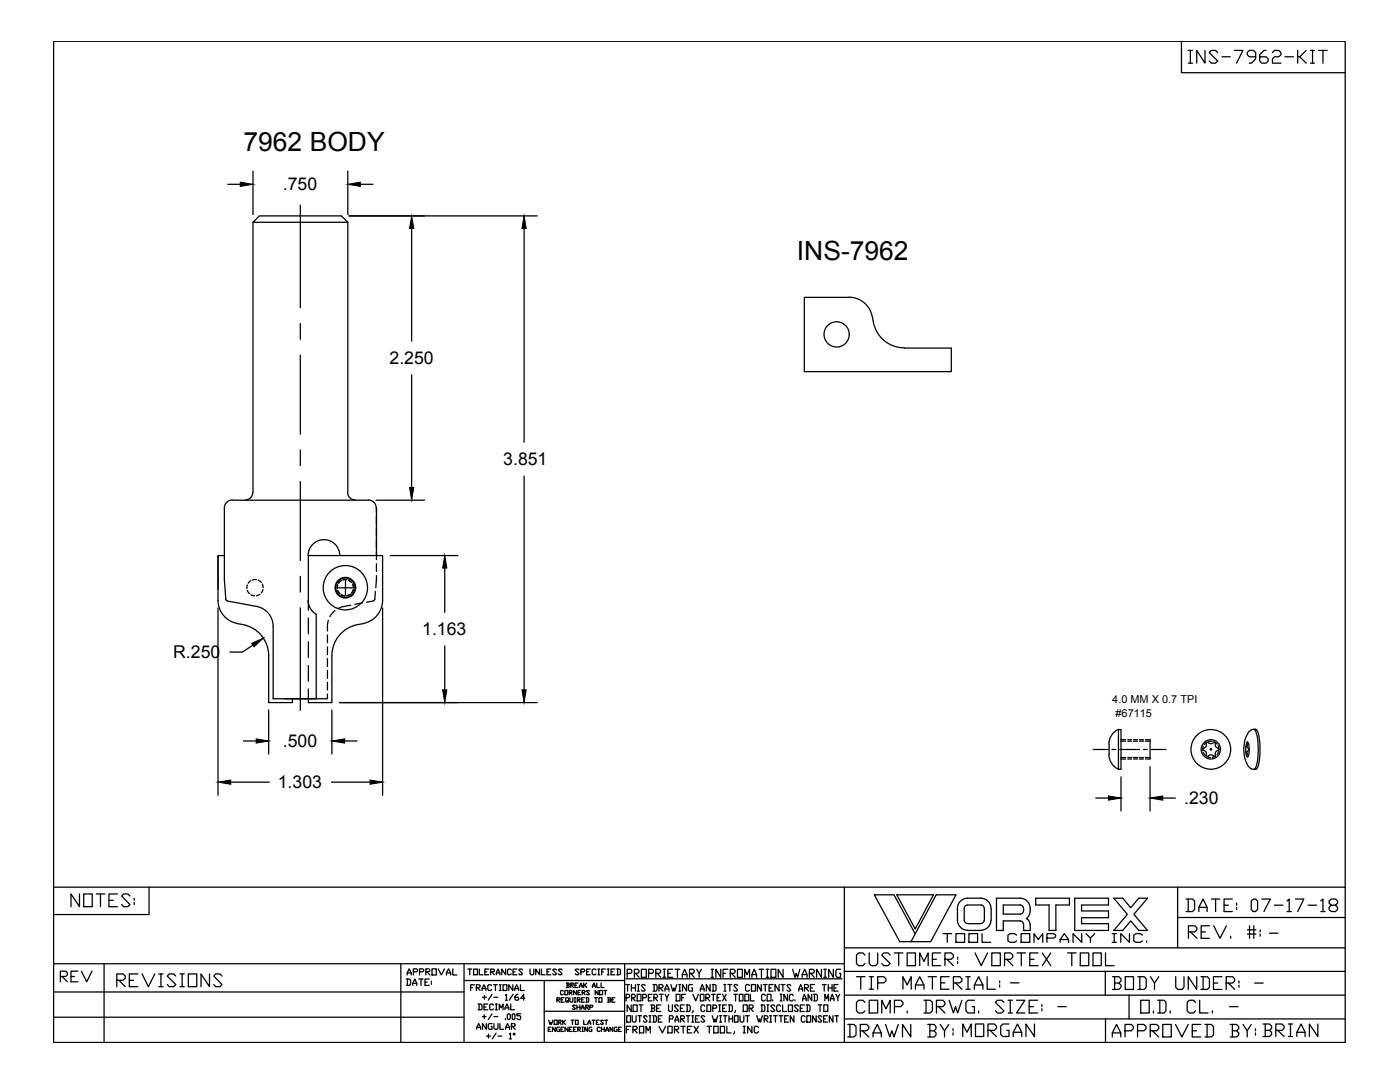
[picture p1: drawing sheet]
<svg xmlns="http://www.w3.org/2000/svg" width="279mm" height="216mm" viewBox="0 0 279 216" stroke-linecap="round" stroke-linejoin="round" font-family="sans-serif">
<!-- layer: titleblk -->
<path d="M10.7 8.2h257.8v199.8h-257.8zM235.8 8.2v6.3h32.7M10.7 177h257.8" fill="none" stroke="#000" stroke-width=".25"/>
<!-- layer: 50 -->
<g fill="none" stroke="#000" stroke-width=".25">
<path d="M168.5 177v31M235 177v12.1M10.7 182.5h19M10.7 197.9h81.9M10.7 192.3h157.8M20.8 192.3v15.7M80 192.3v15.7M92.6 192.3v15.7M92.6 195.7h32.1M108.6 195.7v12.2M124.7 192.3v15.7M168.5 189.1h100"/>
<path d="M168.5 193.8h100M168.5 198.6h100M225.3 198.6v4.7M235 183.1h33.5M10.7 203h81.9M108.6 201.8h16.1M168.5 203.3h100"/>
</g>
<!-- layer: Text -->
<g fill="none" stroke="#000" stroke-width=".25">
<path d="M179 178.5h7.3l-3.6 6.9zM193.1 179.2a2.01 2.01 0 0 0-2 2.1v2.3a2.01 2.01 0 0 0 2 2M193.1 179.2h2.7a2.01 2.01 0 0 1 2 2M81.1 195.4h.6l.2 .2v.8l-.2 .2h-.6M81.3 194.5v-.4l.3-.8 .5 .8v.4M81.3 194.1h.8M81.3 195.4v1.2M82.4 196.6v-.4l.4-.8 .4 .8v.4M82.4 196.2h.8M82.5 193.9h.6l.2-.4-.2-.2h-.6v1.2M83.6 195.4h.8M83.7 193.9h.7l.2-.4-.2-.2h-.7v1.2"/>
<path d="M84 195.4v1.2M84.8 196h.4M85 193.9h.6l.2-.4-.2-.2h-.6v1.2M85.2 193.9l.6 .6M85.7 195.4h-.9v1.2h.9M86.1 195.8v.2M86.1 196.2v.2M86.2 193.3h.9v1.2h-.9zM87.4 193.3l.7 1.2 .6-1.2M89.1 194.5v-.4l.4-.8 .4 .8v.4M89.1 194.1h.8M90.4 193.3v1.2h.8"/>
<path d="M93.4 193.4h.7M93.8 193.4v1.1M93.9 197h.4M94.5 193.4h.8v1.1h-.8zM94.7 196.5h-.8v1.1M95.1 197h.5l.2-.1v-.2l-.2-.2h-.5v1.1M95.2 197l.6 .6M95.7 193.4v1.1h.7M96.2 197.6v-.3l.4-.8 .4 .8v.3M96.2 197.3h.8M96.3 199h.8M96.7 198.6v.8"/>
<path d="M96.8 193.9h.3M97.5 193.4h-.7v1.1h.7M97.9 193.9h.6l.2-.2v-.2l-.2-.1h-.6v1.1M98.1 193.9l.6 .6M98.1 196.7l-.2-.2h-.4l-.1 .2v.7l.1 .2h.4l.2-.2M98.2 198.4l-.8 1.2M98.5 196.5h.8M98.6 199h.7M98.9 196.5v1.1M99 194.5v-.4l.4-.7 .4 .7v.4M99 194.1h.8M99.6 197.6h.4"/>
<path d="M99.6 196.5h.4M99.9 196.5v1.1M100.4 196.5h.8v1.1h-.8zM100.9 198.6l.2-.2v1.2M100.9 199.6h.3M100.9 193.4v1.1l-.8-1.1v1.1M102.1 193.5l-.3-.1h-.3l-.2 .1v.8l.2 .2h.3l.3-.2M102.3 196.5v1.1l-.8-1.1v1.1M102.4 193.9h.4M102.4 198.4l-.8 1.2M102.7 197.6v-.3l.4-.8 .4 .8v.3M102.7 197.3h.8"/>
<path d="M103.2 193.4h-.8v1.1h.8M103.4 198.4h-.2l-.4 .4v.6l.2 .2h.4l.1-.2-.1-.4h-.6M103.9 196.5v1.1h.7M104.3 193.5l-.2-.1h-.4l-.2 .1 .8 .8-.2 .2h-.4l-.2-.2M104.7 199.2h-.8l.6-.8v1.2M105.8 193.4v.9l.2 .2h.4l.1-.2v-.9M107.7 193.4v1.1l-.8-1.1v1.1M108.1 193.4v1.1h.7M109.2 193.9h.3M109.9 193.4h-.7v1.1h.7M111.1 193.5l-.2-.1h-.4l-.2 .1 .8 .8-.2 .2h-.4l-.2-.2M111.2 199.5h.4l.1-.3-.5-.1v.9"/>
<path d="M111.3 199.5l.4 .5M112 199.5h.3M112.2 193.5l-.2-.1h-.4l-.2 .1 .8 .8-.2 .2h-.4l-.2-.2M112.4 197.8l-.1-.2-.4 .2v.6l.1 .1 .4-.1M112.6 199.1h-.6v.9h.6M112.7 197.6h.6v.9h-.6zM113 196.2h.5l.1 .1-.1 .3M113.2 196.6h.3l.1 .3-.1 .1h-.5M113.2 196.2v.8M113.6 198.1h.4l.2-.3-.6-.2v.9M113.7 198.1l.5 .4M113.9 196.6h.4l.2-.3-.6-.1v.8"/>
<path d="M114 196.6l.5 .4M114.8 196.6h.2M115 197.6v.9l-.5-.9v.9M115.3 196.2h-.5v.8h.5M115.3 198.1h.3M115.6 193.5l-.2-.1h-.4l-.2 .1 .8 .8-.2 .2h-.4l-.2-.2M115.6 197l.3-.8 .3 .8M115.6 196.8h.6M115.9 197.6h-.6v.9M115.9 193.9h.6l.2-.2v-.2l-.2-.1h-.6v1.1M116.2 198.1h.4l.2-.3-.6-.2v.9M116.3 198.1l.5 .4"/>
<path d="M116.5 196.2v.8M116.7 196.6l.4 .4M117.1 196.2l-.6 .4M117.1 193.9h.3M117.6 197.8l-.1-.2-.5 .2 .6 .6-.1 .1-.5-.1M117.8 193.4h-.7v1.1h.7M118.2 197l.3-.8 .3 .8M118.2 196.8h.6M118.9 193.5l-.1-.1h-.4l-.2 .1v.8l.2 .2h.4l.1-.2M119.1 196.2v.8h.6M119.3 193.4h.4M119.3 194.5h.4"/>
<path d="M119.4 197.6v.9l-.6-.9v.9M119.5 193.4v1.1M119.7 197.6h.6v.9h-.6zM120 196.2v.8h.6M120.1 193.9h.3M120.5 197.6h.6M120.8 193.4h-.7v1.1M120.8 197.6v.9M121.2 193.4h.4M121.2 194.5h.4M121.3 199.1l.6 .1-.2 .3M121.4 199.5h.3l.2 .3-.2 .2h-.4"/>
<path d="M121.4 193.4v1.1M121.4 199.1v.9M121.9 193.9h.4M122.1 199.5h.3M122.7 199.1h-.6v.9h.6M122.7 193.4h-.8v1.1h.8M123.1 193.4h.5l.2 .1v.8l-.2 .2h-.5M123.3 193.4v1.1M124.9 196.5h.7M124.9 195.3h43.1M125 199.1h.5l.2-.2-.2-.5h-.5v1.3M125.2 194.2h.7l.2-.2v-.3l-.2-.3h-.7v1.6"/>
<path d="M125.3 196.5v1.3M126 196.5v1.3M126 197.1h.8M126.1 199.1h.5l.2-.2-.2-.5h-.5v1.3M126.2 199.1l.6 .6M126.6 194.2h.7l.2-.2v-.3l-.2-.3h-.7v1.6M126.8 196.5v1.3M126.8 194.2l.7 .8M127.2 198.4h.7v1.3h-.7zM127.2 196.5h.4M127.2 197.8h.4M127.4 196.5v1.3"/>
<path d="M128 193.4h1v1.6h-1zM128.3 199.1h.5l.2-.2-.2-.5h-.5v1.3M128.8 196.7l-.2-.2h-.4l-.2 .2 .8 .9-.2 .2h-.4l-.2-.2M129.4 199.1h.3M129.4 194.2h.8l.2-.2v-.3l-.2-.3h-.8v1.6M130.1 198.4h-.7v1.3h.7M130.3 196.5h.6l.2 .2v.9l-.2 .2h-.6M130.5 199.1h.5l.2-.2-.2-.5h-.5v1.3M130.5 196.5v1.3M130.7 199.1l.5 .6M130.9 194.2h.7l.3-.2v-.3l-.3-.3h-.7v1.6M131.1 194.2l.8 .8"/>
<path d="M131.5 197.1h.6l.2-.2v-.2l-.2-.2h-.6v1.3M131.6 198.4h.8M131.7 197.1l.6 .7M132 198.4v1.3M132.3 193.4h.5M132.3 195h.5M132.6 193.4v1.6M132.7 197.8v-.5l.4-.8 .4 .8v.5M132.7 197.3h.8M132.7 198.4l.4 .7v.6M133.3 194.2h.5M133.5 198.4l-.4 .7"/>
<path d="M133.9 196.5l.4 1.3 .2-.7 .1 .7 .5-1.3M134.3 193.4h-1v1.6h1M134.7 193.4h1M134.9 198.4h.8v1.3h-.8zM135.2 193.4v1.6M135.5 196.5h.3M135.5 197.8h.3M135.7 196.5v1.3M136 199.1h.4M136.2 195v-.5l.4-1.1 .5 1.1v.5M136.2 194.5h.9M136.8 198.4h-.8v1.3"/>
<path d="M137 196.5v1.3l-.8-1.3v1.3M137.6 194.2h.7l.2-.2v-.3l-.2-.3h-.7v1.6M137.8 194.2l.7 .8M138.2 196.5h-.6l-.2 .2v.9l.2 .2h.6v-.7h-.2M138.3 198.4l.5 1.3 .6-1.3M139.1 193.4l.4 .8v.8M139.8 197.8v-.5l.4-.8 .3 .8v.5M139.8 198.4h.7v1.3h-.7zM139.8 197.3h.7M140 193.4l-.5 .8M140.9 199.1h.5l.2-.2-.2-.5h-.5v1.3M141.1 199.1l.5 .6"/>
<path d="M141.7 196.5v1.3l-.7-1.3v1.3M141.9 193.4h.5M141.9 195h.5M142 198.4h.7M142.1 196.5h.6l.2 .2v.9l-.2 .2h-.6M142.1 193.4v1.6M142.3 196.5v1.3M142.4 198.4v1.3M143.1 199.1h.4M143.8 198.4h-.7v1.3h.7M143.8 193.4v1.6l-.9-1.6v1.6M144.2 198.4l.7 1.3"/>
<path d="M144.3 194.2h.5M144.5 196.5h.4M144.5 197.8h.4M144.7 196.5v1.3M144.9 198.4l-.7 1.3M145.3 193.4h-1v1.6M145.3 196.5h.7M145.7 196.5v1.3M145.7 194.2h.8l.2-.2v-.3l-.2-.3h-.8v1.6M146 194.2l.7 .8M146.5 198.4h.7M146.8 198.4v1.3"/>
<path d="M147.2 193.4h1v1.6h-1zM147.2 196.7l-.2-.2h-.4l-.1 .2 .7 .9-.2 .2h-.4l-.1-.2M147.6 198.4h.7v1.3h-.7zM148.6 195v-1.6l.5 1.1 .5-1.1v1.6M148.7 198.4h.7v1.3h-.7zM149.6 196.7l-.2-.2h-.4l-.2 .2v.9l.2 .2h.4l.2-.2M149.8 198.4v1.3h.7M150 196.5h.8v1.3h-.8zM150.1 195v-.5l.4-1.1 .5 1.1v.5M150.1 194.5h.9M151.5 193.4h.9M151.9 196.5v1.3l-.7-1.3v1.3"/>
<path d="M152 193.4v1.6M152.3 196.5h.8M152.7 198.7l-.1-.3h-.4l-.2 .3v.8l.2 .2h.4l.1-.2M152.7 196.5v1.3M152.9 193.4h.5M152.9 195h.5M153.1 198.4h.8v1.3h-.8zM153.1 193.4v1.6M153.5 197.1h.4M153.9 193.4h.9v1.6h-.9zM154.2 199.5v.2M154.3 196.5h-.8v1.3h.8"/>
<path d="M155.5 196.5v1.3l-.8-1.3v1.3M155.7 199.7h.4M155.7 198.4h.4M155.9 196.5h.8M155.9 198.4v1.3M156.2 196.5v1.3M156.3 193.4v1.6l-1-1.6v1.6M157.2 198.4v1.3l-.8-1.3v1.3M157.8 196.7l-.2-.2h-.3l-.3 .2 .8 .9-.2 .2h-.3l-.3-.2M158.2 193.4l.5 1.6 .2-.8 .3 .8 .4-1.6M158.3 198.7l-.2-.3h-.3l-.2 .3v.8l.2 .2h.3l.2-.2M158.7 199.5v.2"/>
<path d="M159.4 197.8v-.5l.4-.8 .4 .8v.5M159.4 197.3h.8M160.1 195v-.5l.5-1.1 .5 1.1v.5M160.1 194.5h1M160.2 199.7v-.4l.3-.9 .4 .9v.4M160.2 199.3h.7M160.6 197.1h.5l.3-.2v-.2l-.3-.2h-.5v1.3M160.8 197.1l.6 .7M161.5 194.2h.7l.3-.2v-.3l-.3-.3h-.7v1.6M161.7 197.1h.4M161.8 194.2l.7 .8M162 198.4v1.3l-.7-1.3v1.3"/>
<path d="M162.4 198.4h.5l.2 .3v.8l-.2 .2h-.5M162.5 196.5h-.8v1.3h.8M162.5 198.4v1.3M163.9 193.4v1.6l-.9-1.6v1.6M164.1 196.5h.8M164.4 193.4h.5M164.4 195h.5M164.5 196.5v1.3M164.6 199.7v-1.3l.4 .9 .3-.9v1.3M164.7 193.4v1.6M165.3 197.1h.8M165.3 196.5v1.3"/>
<path d="M165.7 199.7v-.4l.4-.9 .3 .9v.4M165.7 199.3h.7M166.1 196.5v1.3M166.3 193.4v1.6l-.9-1.6v1.6M166.4 197.1h.5M166.8 198.4l.4 .7v.6M167.2 196.5h-.8v1.3h.8M167.6 198.4l-.4 .7M167.8 193.4h-.8l-.2 .3v1l.2 .3h.8v-.8h-.3M182.7 186.3l-4.3-7.8h-3.9l5.1 9.4h6.1l5.1-9.4h-4l-5 9.4M193.1 180.6a.66 .66 0 0 0-.7 .7v2.3a.66 .66 0 0 0 .7 .7M193.1 180.6h2.7a.66 .66 0 0 1 .6 .6"/>
<path d="M196.4 183.6a.66 .66 0 0 1-.6 .7M196.5 181.3v2.3M197.8 183.6a2.01 2.01 0 0 1-2 2M197.8 181.3v2.3M204.2 184.4a.66 .66 0 0 0-.6-.6h-3.4v1.9M204.2 181.2a.66 .66 0 0 0-.6-.6h-3.4v1.8h3.4a.66 .66 0 0 0 .6-.7M204.3 181.3v.5M204.8 183.3a1.29 1.29 0 0 1 .8 1.2M204.9 183.3a2.44 2.44 0 0 0-.8-4l-5.2-.1v6.5M209.4 185.7v-5.1h-2.7v-1.4h6.7v1.4h-2.7v5.1M215.8 184.3v-1.2h5.4v-1.3h-5.4v-1.2h5.4v-1.4h-6.7v6.5M222.3 185.7l2.7-3.3-2.7-3.2h1.8l1.6 1.9 1.6-1.9h1.7l-2.7 3.2 2.7 3.3"/>
<path d="M224.1 185.7l1.6-1.9 1.6 1.9M227.7 199.6h1.6v2.5h-1.6zM231 199.6h1.3l.4 .4v1.7l-.4 .4h-1.3M231.5 199.6v2.5M239.4 199.6v2.5h1.7M95.2 205.4v-.4l.3-.8 .4 .8v.4M95.2 205h.7M95.4 200.3h.6l.2 .3v.7l-.2 .2h-.6M95.6 200.3v1.2M96.3 202.8h.7M96.6 200.9h.4M96.6 202.5v.7"/>
<path d="M97.1 204.2v1.2l-.8-1.2v1.2M97.1 206.7h.8M97.4 200.3h-.8v1.2h.8M97.5 206.4v.7M98.2 204.2h-.6l-.2 .2v.8l.2 .2h.6v-.6h-.2M98.2 202.3l-.8 1.1M98.5 200.6l-.2-.3h-.4l-.2 .3v.7l.2 .2h.4l.2-.2M98.6 204.2v1l.2 .2h.4l.2-.2v-1M98.6 202.8h.7M98.9 201.5h.4M98.9 200.3h.4M99 206.1l-.8 1.2"/>
<path d="M99 200.3v1.2M99.4 206.7h.7M99.6 201.5v-1.2l.4 .8 .4-.8v1.2M99.8 204.2v1.2h.7M100.8 201.5v-.4l.4-.8 .3 .8v.4M100.8 201.1h.7M100.9 203.2v.2M100.9 205.4v-.4l.4-.8 .4 .8v.4M100.9 205h.8M101.2 202.5l.3-.2 .3 .2v.7l-.2 .2-.4-.2zM101.7 206.4l.2-.3v1.2M101.7 207.3h.4"/>
<path d="M101.9 200.3v1.2h.8M102.1 204.8h.5l.2-.2v-.2l-.2-.2h-.5v1.2M102.2 202.5l.2-.2 .4 .2v.7l-.2 .2h-.2l-.2-.2zM102.2 204.8l.6 .6M102.4 206.4l.2-.3 .2 .3-.2 .1zM103.9 202.3h-.7v.4h.5l.2 .1v.4l-.2 .2h-.3l-.2-.2M109.4 205.4h.3M109.5 203.6l.3 .8 .1-.4 .2 .4 .2-.8M110 205h-.6v.8h.6M110.6 203.6h.6v.8h-.6zM110.8 205v.8l-.5-.8v.8M111.4 204h.5l.1-.3-.6-.1v.8"/>
<path d="M111.6 204l.4 .4M111.7 205h-.5l-.1 .7 .6 .1v-.4h-.2M112 205.4h.2M112.3 203.6v.8M112.4 204l.4 .4M112.5 205h-.5v.8h.5M112.8 203.6l-.5 .4M113.4 205v.8l-.6-.8v.8M113.6 205.4h.3M114.2 205h-.6v.8h.6M114.2 203.6v.8M114.5 205.4h.3"/>
<path d="M114.8 203.6h.6v.8h-.6zM115 205h-.5v.8h.5M115.3 205.4h.4l.2-.3-.2-.1h-.4v.8M115.4 205.4l.5 .4M116.1 205.8h.3M116.1 205h.3M116.3 205v.8M116.5 203.6v.8h.5M117.2 205v.8l-.5-.8v.8M117.3 204.4l.3-.8 .3 .8M117.3 204.1h.6M118.1 205h-.4l-.2 .1v.6l.2 .1h.4v-.4h-.1"/>
<path d="M118.4 203.6v.8M119 204h.3M119.6 203.6h-.6v.8h.6M119.8 205.1l-.2-.1-.4 .1v.6l.2 .1 .4-.1M120 205.4h.6M120 205v.8M120.4 203.7l-.1-.1-.4 .1 .5 .5-.1 .2h-.3l-.1-.2M120.6 205v.8M120.7 203.6h.6M120.9 205.8l.3-.8 .2 .8M120.9 205.5h.5M121 203.6v.8"/>
<path d="M122.3 205v.8l-.6-.8v.8M123.1 205h-.4l-.1 .7 .5 .1v-.4h-.1M123.4 205.4h.3M124 205h-.6v.8h.6M125 205.4h.4M125.1 202.7h.7v1.2h-.7zM125.9 204.8h-.9v1.3M126 200.5v1.3l-.8-1.3v1.3M126.2 202.7v1l.2 .2h.3l.2-.2v-1M126.3 205.4h.6l.3-.4-.3-.2h-.6v1.3M126.4 200.5h.8v1.3h-.8zM126.5 205.4l.7 .7"/>
<path d="M127.3 202.7h.7M127.5 200.5h.8M127.6 204.8h.9v1.3h-.9zM127.7 202.7v1.2M127.9 200.5v1.3M128.9 206.1v-1.3l.5 .8 .4-.8v1.3M129.1 202.9l-.1-.2h-.4l-.2 .2 .7 .8-.1 .2h-.4l-.2-.2M129.5 202.7h.4M129.5 203.9h.4M129.7 202.7v1.2M129.9 200.5h.6l.2 .3-.2 .4M130.1 201.2h.4l.2 .4-.2 .2h-.6"/>
<path d="M130.1 200.5v1.3M130.3 202.7h.5l.2 .2v.8l-.2 .2h-.5M130.5 202.7v1.2M131 201.2h.5M131.4 203.3h.4M131.5 204.8l.7 1.3 .6-1.3M131.9 200.5h-.9v1.3h.9M132.1 202.7h-.7v1.2h.7M133.3 204.8h.8v1.3h-.8zM133.4 200.5v1.1l.2 .2h.4l.2-.2v-1.1M133.6 203.3h.6l.2-.4-.2-.2h-.6v1.2M134.6 205.4h.6l.3-.4-.3-.2h-.6v1.3"/>
<path d="M134.7 203.9v-.4l.4-.8 .4 .8v.4M134.7 203.5h.8M134.8 205.4l.7 .7M135.4 200.8l-.2-.3h-.4l-.2 .3 .8 .8-.2 .2h-.4l-.2-.2M135.8 201.2h.4M135.8 203.3h.6l.2-.4-.2-.2h-.6v1.2M135.9 204.8h.9M136 203.3l.6 .6M136.3 204.8v1.3M136.6 200.5h-.8v1.3h.8M136.9 200.5h.6l.2 .3v.8l-.2 .2h-.6M136.9 202.7h.8"/>
<path d="M137.1 200.5v1.3M137.2 205.4h.5M137.3 202.7v1.2M138.1 204.8h-.9v1.3h.9M138.1 202.7h.3M138.1 203.9h.3M138.2 202.7v1.2M138.3 201.6l-.2 .5M138.5 204.8l.9 1.3M138.8 203.3h.4M139.4 204.8l-.9 1.3M139.6 202.7h-.8v1.2h.8"/>
<path d="M140.7 200.8l-.2-.3h-.4l-.2 .3v.8l.2 .2h.4l.2-.2M140.7 202.9l-.3-.2h-.3l-.2 .2 .8 .8-.3 .2h-.3l-.2-.2M141.1 200.5h.7v1.3h-.7zM141.1 204.8h.9M141.5 204.8v1.3M142.1 202.7l.4 1.2 .2-.6 .2 .6 .3-1.2M142.3 201.2h.5l.2-.2-.2-.5h-.5v1.3M142.4 204.8h.9v1.3h-.9zM143.4 200.5h.4M143.4 201.8h.4M143.6 200.5v1.3M143.6 202.7h.4"/>
<path d="M143.6 203.9h.4M143.7 204.8h.9v1.3h-.9zM143.8 202.7v1.2M144.2 201.2h.4M144.3 202.7h.8M144.7 202.7v1.2M145 200.5h-.8v1.3h.8M145.1 204.8v1.3h.8M145.4 200.5h.6l.2 .3v.8l-.2 .2h-.6M145.5 203.3h.7M145.5 202.7v1.2M145.6 200.5v1.3"/>
<path d="M146.2 202.7v1.2M146.6 202.7h.7v1.2h-.7zM146.6 205.9v.2l-.2 .2M146.8 201.6l-.2 .5M147.7 202.7v1l.2 .2h.3l.2-.2v-1M148.3 200.5h.8v1.3h-.8zM148.3 204.8h.4M148.3 206.1h.4M148.5 204.8v1.3M148.8 202.7h.7M149.2 202.7v1.2M149.5 201.2h.6l.2-.4-.2-.3h-.6v1.3"/>
<path d="M149.7 201.2l.6 .6M150.1 204.8v1.3l-.9-1.3v1.3M151 202.7l.4 1.2 .2-.6 .2 .6 .3-1.2M151.4 205l-.2-.2h-.5l-.2 .2v.9l.2 .2h.5l.2-.2M151.9 200.5h.6l.1 .3v.8l-.1 .2h-.6M152 200.5v1.3M152.5 203.3h.6l.2-.4-.2-.2h-.6v1.2M152.7 203.3l.6 .6M153.1 200.5h.3M153.1 201.8h.3M153.2 200.5v1.3M153.6 202.7h.4"/>
<path d="M153.6 203.9h.4M153.8 202.7v1.2M154.4 202.7h.7M154.6 200.8l-.2-.3h-.4l-.2 .3 .8 .8-.2 .2h-.4l-.2-.2M154.8 202.7v1.2M155.5 202.7h.7M155.8 200.8l-.2-.3h-.4l-.2 .3v.8l.2 .2h.4l.2-.2M155.9 202.7v1.2M156.2 200.5v1.3h.8M156.6 203.3h.4M157.3 200.5h.8v1.3h-.8zM157.3 202.7h-.7v1.2h.7"/>
<path d="M158.4 202.7v1.2l-.7-1.2v1.2M159.3 200.8l-.2-.3h-.4l-.2 .3 .8 .8-.2 .2h-.4l-.2-.2M159.7 201.2h.4M160.5 200.5h-.8v1.3h.8M160.7 202.9l-.2-.2h-.4l-.2 .2v.8l.2 .2h.4l.2-.2M160.9 200.5h.6l.2 .3v.8l-.2 .2h-.6M161 202.7h.8v1.2h-.8zM161.1 200.5v1.3M162.9 202.7v1.2l-.7-1.2v1.2M163.3 200.5h.7M163.6 200.5v1.3M164 202.9l-.2-.2h-.4l-.1 .2 .7 .8-.2 .2h-.4l-.1-.2"/>
<path d="M164.4 203.3h.3M164.4 200.5h.8v1.3h-.8zM165.1 202.7h-.7v1.2h.7M166.2 202.7v1.2l-.7-1.2v1.2M238.6 200l-.4-.4h-.9l-.4 .4v1.7l.4 .4h.9l.4-.4"/>
</g>
<!-- layer: 0 -->
<g fill="none" stroke="#000" stroke-width=".25">
<path d="M45.5 36.8h2.4M50.5 34.1v8.7M69.4 34.1v8.7M71.9 36.8h2.6M50.5 44.4l1.3-1.3h16.3l1.3 1.3zM50.5 44.4v53.9M59.9 40.9v20.5M69.4 44.4v53.9M69.7 43.1h37.5M82.2 45.6v22.5M104.6 45.6v42.7M169.4 59.3a4.7 4.7 0 0 1 4.7 3.9"/>
<path d="M169.4 59.3h-8.9v14.9h29.4v-4.7h-9.4M59.9 64.5v3.2M59.9 70.9v15.7M82.2 74.8v22.5M174.1 63.2l.2 1M174.3 64.2a6.3 6.3 0 0 0 6.2 5.2M46.4 99.8a1.59 1.59 0 0 0-1.6 1.6M46.4 99.8h27.1M50.4 98.3a1.5 1.5 0 0 1-1.5 1.5M59.9 89.8v3.1M59.9 96.1v15.7M69.4 98.3a1.5 1.5 0 0 0 1.5 1.5"/>
<path d="M73.5 99.8a1.59 1.59 0 0 1 1.6 1.6M75 99.8h9.7M104.6 95v42.7M43.5 110.9v8.9a5 5 0 0 0 4.9 4.8 6.3 6.3 0 0 1 5.2 6.2v9.4h4.8v-.8M44.8 110.9h-1.3v6.7M44.8 101.4v14.2l.3 4M45.1 119.6l.2 .3M45.3 119.9l6 1.1M49.4 116.7l-.1 .8M49.4 117.8l.4 .7M50.1 115.9l-.6 .5M50.1 118.7l.7 .2"/>
<path d="M51.2 115.7h-.8M51.5 115.8l.6 .4M51.9 118.6l-.7 .3M52.3 116.5l.2 .8M52.5 117.6l-.4 .7M59.9 115v3.1M61.5 110.8a3.2 3.2 0 0 1 3.2-3.1 3.2 3.2 0 0 1 3.1 3.1M61.5 119.8a3.2 3.2 0 0 0 1.6 2.7M67.4 116.7l-.1 .8M67.4 117.8l.4 .7M67.5 117.3h2.9M68.1 115.9l-.5 .5"/>
<path d="M68.1 118.7l.7 .2M68.9 115.9v2.8M69.2 115.7h-.7M69.6 115.8l.6 .4M69.9 118.6l-.7 .3M70.4 116.5l.2 .8M70.5 117.6l-.3 .7M74.8 119.6l-.3 .3-1.4 .3M74.9 118l-.1 1.6M75.1 101.4v10.3M75.1 112.5v1.5M75.1 114.8l-.1 2.4"/>
<path d="M77.9 110.9h13.5M88.8 113.4v8.8M43.5 121.3v37.4M50.5 128.7l-2.1 1.4h-2.5M51.2 121a4 4 0 0 1 3.3 4v14.4h8.6v-16.9M59.9 121.3v20.5M61.5 121.7v-10.8h14.9v8.9a4.7 4.7 0 0 1-3.9 4.6M61.5 123.3v3.2M61.5 128v3.2M61.5 132.8v3.1M65.3 138.5v.9h-8.5M65.3 126.7v1.6"/>
<path d="M65.3 129.1v1.5M65.3 131.4v1.6M65.3 133.8v1.6M65.3 136.1v1.6M65.5 123.8l-.2 2.1M66.8 121.8l-1 1.2M68.6 121l-1.1 .4M70 120.8l-1.4 .2M71.4 124.6a6.3 6.3 0 0 0-5.2 6.2v9.4h-4.7v-2.7M72.3 120.3l-1.5 .3M72.5 124.4l-1.1 .2M76.4 121.3v37.4"/>
<path d="M88.8 128.9v8.8M46 156.1h7.7M48.6 147.9h2.5M53.6 141.7v8.7M66.2 156.1h7.7M66.2 141.7v8.7M67.8 140.2h39.4M68.8 147.9h2.5M218.2 149.5h2.9M218.7 159.2h2.5M221.3 148.5a4.8 4.8 0 0 0 .9 4.3l1 .7M221.9 149.5h.8"/>
<path d="M223.2 145.5a3.2 3.2 0 0 0-1.9 3M223.2 145.6h.5v7.9h-.5zM223.5 149.5h3.9M223.7 155v6.8M223.7 151.5h.9M223.7 151.2h.9M223.7 147.6h.9M223.7 147.9h.9M225.1 151.5h.7M225.1 151.2h.7M225.1 147.6h.7M225.1 147.9h.7"/>
<path d="M226.2 151.5h.8M226.2 151.2h.8M226.2 147.6h.8M226.2 147.9h.8M227.4 151.5h.8M227.4 151.2h.8M227.4 147.6h.8M227.4 147.9h.8M228.2 149.5h.8M228.6 147.6h.9v3.9h-.9M228.6 151.2h.9M228.6 147.9h.9"/>
<path d="M229.5 153v8.8M229.8 149.5h2.9M232.1 159.2h2.5M240.1 149l-.1 .7M240.1 150.1l.4 .6M240.2 149.3l-.1 .4a.86 .86 0 0 1 .6 1.1l.3 .1 .6-.3 .6 .3M240.8 148.1l-.5 .5M240.8 150.9l.8 .3M241.9 147.9l-.7 .1M242.2 148.1l-.6 .3-.8-.3-.1 .8-.5 .4M242.2 148.1h.3v.2M242.3 148l.6 .5"/>
<path d="M242.5 150.7v.2h-.3M242.6 148.3v.6l.5 .4M242.6 150.8l-.7 .3M243.1 148.8l.2 .7M243.1 149.3l.1 .4-.6 .4v.6M243.2 149.9l-.3 .7M248.6 150.2a.28 .28 0 0 1 .4 .2 .28 .28 0 0 1-.3 .3M248.6 149a.53 .53 0 0 1 .6 .5 .53 .53 0 0 1-.6 .6M248.8 148.3a.32 .32 0 0 1 .2 .4 .32 .32 0 0 1-.4 .2M248.8 148.2l.1-.1a.87 .87 0 0 1 .4 1.1v.3a1.86 1.86 0 0 1-.4 1.6 3.8 3.8 0 0 1-.1-2.9zM250.2 145.5h.4a2.5 2.5 0 0 1 .8 2.2 11.9 11.9 0 0 1-.5 5.6l-.2 .2h-.5a2.65 2.65 0 0 0 .8-2.2 10.3 10.3 0 0 0-.6-5.7zM250.2 145.5a1.5 1.5 0 0 0-1.3 1.1 6.3 6.3 0 0 0 .6 6.7l.7 .2"/>
<circle cx="167" cy="66.7" r="2.52"/>
<circle cx="68.9" cy="117.3" r="4.4"/>
<circle cx="68.9" cy="117.3" r="2.05"/>
<circle cx="68.9" cy="117.3" r="1.93"/>
<circle cx="241.6" cy="149.5" r="4"/>
<circle cx="241.6" cy="149.5" r="1.93"/>
<circle cx="241.6" cy="149.5" r=".15"/>
</g>
<g fill="#000" stroke="#000" stroke-width=".2">
<path d="M47.9 36.4l2.6 .4-2.6 .4zM69.4 36.8l2.5-.4v.8zM82.2 43.1l.4 2.5h-.9zM104.6 43.1l.4 2.5h-.8zM81.7 97.3h.9l-.4 2.5zM88.8 110.9l.4 2.5h-.9zM50.2 128.4l2.4-1.1-1.9 1.8zM88.3 137.7h.9l-.4 2.5zM104.2 137.7h.8l-.4 2.5zM43.5 156.1l2.5-.5v.9zM51.1 147.4l2.5 .5-2.5 .4zM66.2 147.9l2.6-.5v.9z"/>
<path d="M73.9 155.6l2.5 .5-2.5 .4zM221.2 158.8l2.5 .4-2.5 .5zM229.5 159.2l2.6-.4v.9z"/>
</g>
<g font-size="6.2">
<text x="170" y="194">CUSTOMER:</text>
<text x="193.7" y="194">VORTEX TOOL</text>
<text x="22.6" y="198.3">REVISIONS</text>
</g>
<g font-size="5.7">
<text x="236.4" y="13.8">INS-7962-KIT</text>
<text x="13.4" y="182">NOTES:</text>
<text x="235.7" y="183.1">DATE:</text>
<text x="248.7" y="183.1">07-17-18</text>
<text x="236.4" y="188.4">REV. #:</text>
<text x="170" y="203.2">COMP. DRWG. SIZE:</text>
<text x="170" y="198.6">TIP MATERIAL:</text>
<text x="221.2" y="198.6">BODY UNDER:</text>
<text x="168.3" y="208.1">DRAWN BY:</text>
<text x="191.2" y="208.1">MORGAN</text>
<text x="221.2" y="208.1">APPROVED BY:</text>
<text x="251.2" y="208.1">BRIAN</text>
</g>
<g font-size="5.3">
<text x="48.6" y="30.1">7962 BODY</text>
<text x="159" y="51.9">INS-7962</text>
<text x="11.3" y="197.2">REV</text>
</g>
<text font-size="4.4" x="187.3" y="189.1">TOOL COMPANY INC.</text>
<g font-size="3.5">
<text x="56.5" y="38">.750</text>
<text x="77.8" y="72.7">2.250</text>
<text x="100.4" y="92.9">3.851</text>
<text x="34.6" y="131.4">R.250</text>
<text x="84.3" y="126.7">1.163</text>
<text x="56.5" y="149.1">.500</text>
<text x="55.4" y="157.3">1.303</text>
<text x="236.3" y="160.5">.230</text>
<text x="113.2" y="202.5">SHARP</text>
</g>
<g font-size="2.6">
<text x="252.6" y="187.3">-</text>
<text x="200.7" y="197.2">-</text>
<text x="249.4" y="197.6">-</text>
<text x="210.3" y="202.1">-</text>
<text x="244.5" y="202.1">-</text>
</g>
<g font-size="2.2">
<text x="222" y="140.4">4.0 MM X 0.7 TPI</text>
<text x="222.6" y="143.1">#67115</text>
</g>
</svg>
